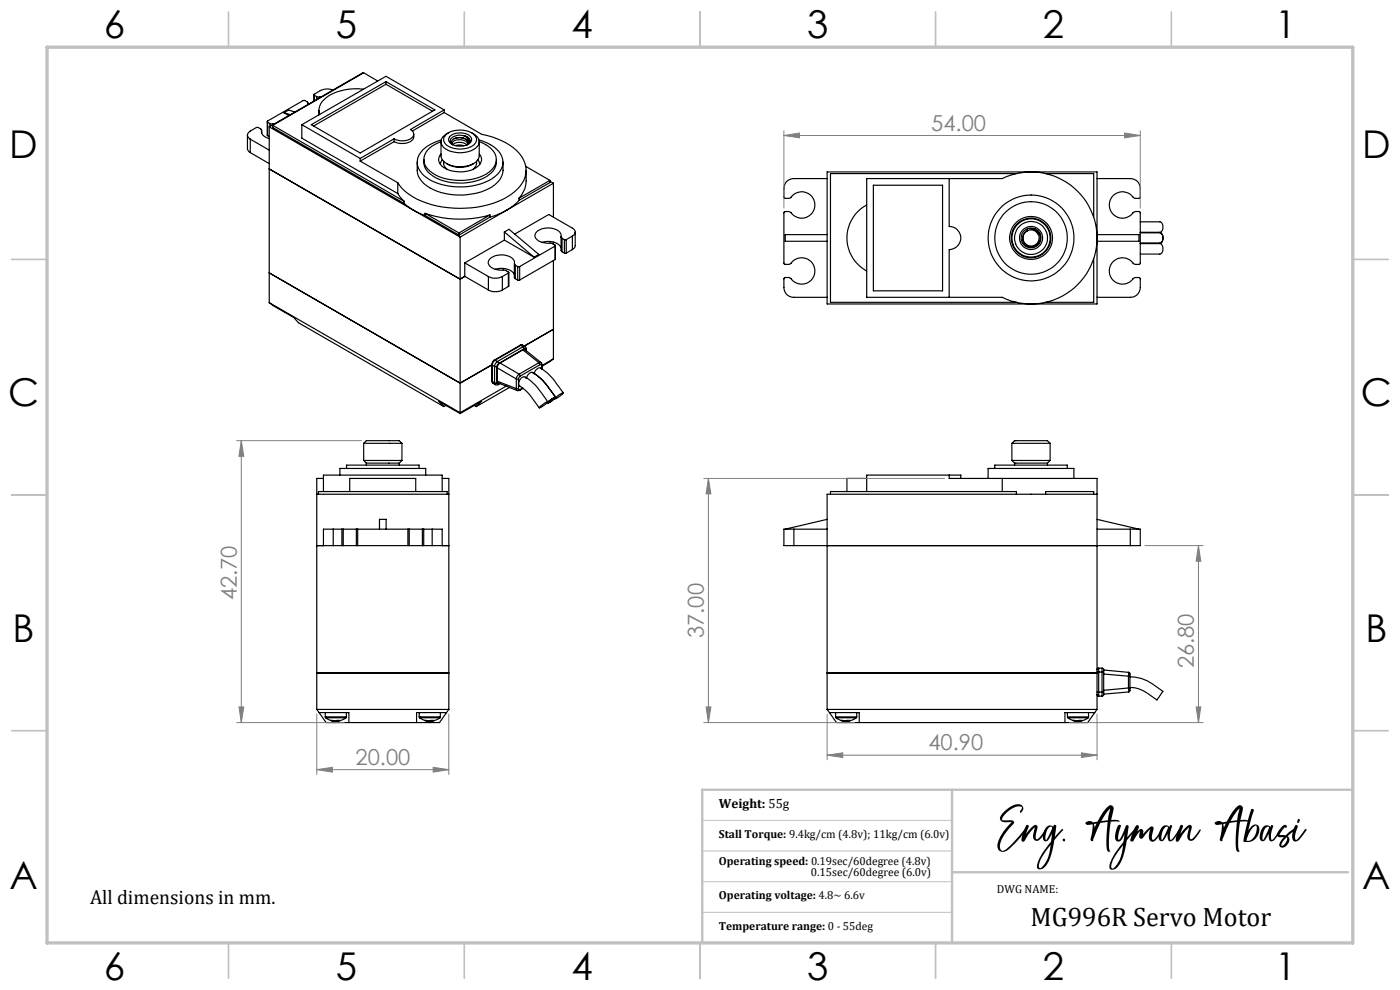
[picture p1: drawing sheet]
<svg xmlns="http://www.w3.org/2000/svg" width="297mm" height="210mm" viewBox="0 0 297 210" stroke-linecap="round" stroke-linejoin="round" font-family="sans-serif">
<g fill="none" stroke="#000" stroke-width=".25">
<path d="M70.7 19.1a3.3 3.3 0 0 0-2.8 .1l-1.3 .8 .1 .2M77 15.5h-.1l-19.8 11.4M77.1 18.9a10.9 10.9 0 0 0-8.3 2.2 3 3 0 0 0-1 3.2M80.1 17.2l-2.9-1.8-19.3 11.2M81.9 17.9l9.9 5.7M81.9 17.9l-15.4 8.8M81.9 17.3v.6M52.5 28.7v2.8l.2 .5 .4 .4M53.1 29.5l4 2.3M53.1 29.5v2.9M53.1 32.4l4 2.3M55.5 27.6v.6"/>
<path d="M56.7 25.8l.1 3M56.8 25.9l.5 .3M56.8 25.9v2.9M56.8 28.8l.3 .2M57.1 29.4a1.66 1.66 0 0 1-1.6-1.8l-.1-.2-.9-.4-1.4 .8a.92 .92 0 0 0-.6 .9 .92 .92 0 0 0 .6 .8M57.1 35.8l40.5 23.4 1-.6M57.1 26.9v37.3M57.1 26.9l40.5 23.4M57.3 26.2l.6 .1M57.3 26.2v.6M57.9 26.6v.4l27.9 16.2M57.9 26.6l27.9 16.1"/>
<path d="M57.9 26.3v.2M57.9 26.3h.3M60.2 23.9l1.1 .6M60.2 23.9l1.4 .4M62.6 23.8l-1.4-.5-1 .6M64 26.4v2.9l20.4 11.8M64 26.4l12.4 7.2M65.4 22.1l-.2-.5-.8-.3-7.6 4.4v.2M66 26.4l15.9-9.1 10.4 6-15.9 9.1zM66.6 20.1v1.3M66.7 20.2l.5 .3M66.7 20.2v1.2"/>
<path d="M67.2 20.5l.6 .1M67.2 20.5v.6M67.7 23.4v1M67.8 20.6h.3M67.8 20.6v.2M76.4 34.2l8 4.6M76.4 33.6v.6M83.6 30l-7.2 4.2M83.6 29.4l-7.2 4.2M83.6 29.4v.6M84.4 38.8v2.3M87.8 28.5a1.66 1.66 0 0 1-1.8 1.9h-1.5l-.9-.4"/>
<path d="M88.5 34.4a4.7 4.7 0 0 0 1.4 4.5 13.4 13.4 0 0 0 13 1.5 5.2 5.2 0 0 0 3.8-6M89.9 33.8a3.4 3.4 0 0 0 2 3.6 11.7 11.7 0 0 0 11.9-.4 3.4 3.4 0 0 0 1.5-3.2M91.2 31.4l.5-.4 1.9-1v3a2.72 2.72 0 0 0 2.6 2.2 5.2 5.2 0 0 0 5.3-1.4l.2-.8v-3a4.9 4.9 0 0 1 3.6 3.5 3.9 3.9 0 0 1-2.7 3.7 12.1 12.1 0 0 1-10.7-.4 3.2 3.2 0 0 1-1.6-4.5zM93.6 32.7a1.79 1.79 0 0 0 .6 2.9 6.5 6.5 0 0 0 7.5-.6 1.62 1.62 0 0 0 0-2.3M93.6 29.7a7.2 7.2 0 0 0-4.9 3.7 3.8 3.8 0 0 0 1.8 4.3 13.7 13.7 0 0 0 14.5-.2 3.6 3.6 0 0 0-.3-6.4l-1.4-.8-1.7-.6M93.8 33.9l-.4 .9M94.1 34.2a1.67 1.67 0 0 0 .9 1.8M94.2 23.9l8 4.6a13.1 13.1 0 0 1 8.5 4.8 5.4 5.4 0 0 1-1.6 7.4 19.3 19.3 0 0 1-14 3.4 15.5 15.5 0 0 1-10.3-4.7l-.4-.6M94.2 23.3l-7.1 4.2a1.08 1.08 0 0 1 .7 1.1 1.08 1.08 0 0 1-.9 1l-.9 .2-1.1 .1-1.3-.5M94.2 23.9l-6.7 3.9M94.2 23.3l-12.3-7.1-17.9 10.2M94.2 23.3v.6"/>
<path d="M94.7 28.5a5 5 0 0 1 6 .2 1.55 1.55 0 0 1-1 2.5 5.1 5.1 0 0 1-5.2-.7 1.34 1.34 0 0 1 .2-2zM94.7 34.7a5.5 5.5 0 0 0 5.8 0M95.1 28.2a1.91 1.91 0 0 0-1.2 2.8 5.5 5.5 0 0 0 7.6-.2 1.95 1.95 0 0 0-1.4-2.6M95.6 28.8a3.3 3.3 0 0 1 4.4 .5 1.3 1.3 0 0 1-1.2 1.5 3.1 3.1 0 0 1-3.6-.9 1.05 1.05 0 0 1 .4-1.1zM96 30.7a2.37 2.37 0 0 1 3 .1M96.6 30.9a2.43 2.43 0 0 1 1.8 0M98.1 29.2a1.1 1.1 0 0 1 1.2 1.3M98.1 29.2a1.75 1.75 0 0 0-2.4 1l.4 .5M98.1 29.2a1.36 1.36 0 0 1 1.2 1.1M98.4 28.8l.7 .2 .5 .4M98.4 28.8a1.23 1.23 0 0 1 .9 1.7M98.4 28.8l.7 .3 .5 .4 .1 .4"/>
<path d="M98.4 29.3l-.8-.1-1.3 .2M98.4 28.8a2.5 2.5 0 0 0-2.9 .9 .92 .92 0 0 0 .5 1M99.2 30.4v.1M99.3 30.5l-.2 .2M99.3 30.5a2.25 2.25 0 0 0-3.3-.4l-.1 .5M99.6 29.4a.86 .86 0 0 1-.4 1.3 .94 .94 0 0 0 .4-1.3zM101.1 34.2l-.1 .9-.7 .9M101.4 33.9l.4 .9M111.5 35.3l5.2 3M111.6 36.1a7.4 7.4 0 0 1-1 5.3l-.5 .6M116.7 38.3v.4l-6.6 3.8M116.7 38.4l.7 .5"/>
<path d="M116.7 38.3l-6.6 3.7M117.4 38.9v7.2M117.4 38.9l-9.9 5.7M175.5 37.9h-7.1a2.05 2.05 0 0 0-2.1 2.1v2h1.2a2.93 2.93 0 0 1 2.9-1.2 2.93 2.93 0 0 1 2.4 2 2.85 2.85 0 0 1-1.7 3.3 2.85 2.85 0 0 1-3.5-1.1l-1-.1-.3 .2v10.8l.2 .2 1-.1a2.99 2.99 0 0 1 4.9 0 2.83 2.83 0 0 1-.9 3.9 2.83 2.83 0 0 1-3.9-1h-1.1l-.2 .3a4.1 4.1 0 0 0 .4 3 2.08 2.08 0 0 0 1.7 .9h7.1M175.5 36.5h57.2v28h-57.2zM183.9 37.9h28.7a14 14 0 0 1 20.1 12.6 14 14 0 0 1-20.1 12.6h-28.7zM185.3 39.3h14.7v22.4h-14.7zM201.4 37.9v10.1a2.45 2.45 0 0 1 2.4 2.5 2.45 2.45 0 0 1-2.4 2.4v10.2M215.6 36.8h-39.4v27.3h39.4M221.8 36.8h10.2v9.3M232.7 37.9h7.1a2.05 2.05 0 0 1 2.1 2.1v2h-1.2a2.93 2.93 0 0 0-2.9-1.2 2.93 2.93 0 0 0-2.4 2 2.85 2.85 0 0 0 1.7 3.3 2.85 2.85 0 0 0 3.5-1.1l1-.1 .3 .2v10.8l-.2 .2-1-.1a2.99 2.99 0 0 0-4.9 0 2.83 2.83 0 0 0 .9 3.9 2.83 2.83 0 0 0 3.9-1h1.1l.2 .3a4.1 4.1 0 0 1-.4 3 2.08 2.08 0 0 1-1.7 .9h-7.1M57.1 57.9l40.5 23.4 6.8-3.9"/>
<path d="M84.4 41.1l1.4 1.6M85.8 43.2a12.8 12.8 0 0 0 4.4 2.5M85.8 42.7v.5M90.2 45.3a23 23 0 0 0 13.7 .3M90.2 45.3v.4M90.2 45.7l7.2 4.2M90.2 45.3l7.2 4.1M97.4 49.4v.5M97.6 50.3v37.4M98.6 55.8l5 2.9M98.6 55.8v2.8M98.6 58.6l5 2.9"/>
<path d="M103.6 58.7a3.3 3.3 0 0 0 3 0M103.6 58.7v2.8M103.9 45.6v.5M103.9 46.1l-6.5 3.8M103.9 45.6l-6.5 3.8M105.1 57.1a3.3 3.3 0 0 1 4 1.2M106.6 58.7v2.8M107 50.9l-8.4 4.9M107 50.9l6.3 3.7M107 49.2l1-.6 6.3 5.4-1 .6M107 49.2v1.7M107 49.2l6.3 5.4"/>
<path d="M107.5 44.6l-2.1 1-1.5 .5M107.5 44.6l-9.9 5.7M107.8 57.9l-1.2 .8M107.8 57.9v2.9M108 57.8l-.2 3M109.1 56v2.8l.2 .3M109.2 49.7l7.2-4.2 5 2.9a.9 .9 0 0 1 .6 .8 .9 .9 0 0 1-.6 .9M109.3 56.3l-.2-.3a1.54 1.54 0 0 0-1.4-1.7 3.2 3.2 0 0 0-4.1 1.3 1.9 1.9 0 0 0 2.1 1.6l1.5 .1 .7 .4-.1 .2M109.3 56.3l.5 .2M109.3 56.3v2.8M109.3 59.1l.5 .3M109.8 56.5h.4"/>
<path d="M109.8 59.4h.4M109.8 56.5v2.9M110.1 42.5l-.8 .8-1.8 1.3M110.1 42v.5M110.2 56.5v2.9M115 51.4a3.3 3.3 0 0 1 4 1.2M117.4 51.4v.4M117.4 55.3v20.8M117.8 52.2l-7.6 4.3M117.8 52.2v2.9M117.8 55.1l-7.6 4.3M117.8 52.1v3"/>
<path d="M119 50.3v2.9l.2 .2M119.2 50.5l-.1-.2a1.54 1.54 0 0 0-1.4-1.7 3.7 3.7 0 0 0-4.1 .9 1.27 1.27 0 0 0 .9 1.8l1.1 .2 1.5 .1 .7 .4v.2M119.2 50.5l.5 .3M119.2 50.5v2.9M119.2 53.4l.5 .3M119.7 50.8h.4M119.7 53.7h.4M119.7 50.8v2.9M120.1 50.8v2.9M121.4 50.1l-1.3 .7M121.4 50.1v2.8M121.4 52.9l-1.3 .8"/>
<path d="M122 49.2v3.1l-.6 .6M175.5 49.8h-8.9v1.4h8.9M183.9 43.5a7.9 7.9 0 0 0 0 14M217.7 49.1a1.72 1.72 0 0 0-.4 2.4 1.72 1.72 0 0 0 2.4 .4 1.72 1.72 0 0 0 .5-2.3M217.9 48.5l.6-.1 1 .1M217.9 48.5a2.1 2.1 0 0 0-.8 3.2 2.1 2.1 0 0 0 3.3 0 2.1 2.1 0 0 0-.9-3.2M217.9 48.5a1.96 1.96 0 0 1 2.3 1.1M217.9 49l-.1 .1M219.5 48.5a1.96 1.96 0 0 1 .7 3.3 1.96 1.96 0 0 1-3.2-.9 1.79 1.79 0 0 1 1.1-2 1.79 1.79 0 0 1 2.1 .7M220 49.3l.2 .3M232 54.8v9.3h-10.2M232.7 49.8h8.9v1.4h-8.9"/>
<path d="M241.9 49.3h4.2a1.32 1.32 0 0 1 0 2.3h-4.2M241.9 47.1h4.2a1.29 1.29 0 0 1 0 2.2h-4.2M241.9 51.7h4.2a1.29 1.29 0 0 1 0 2.2h-4.2M57.1 64.2l40.5 23.4 9.8-5.7M57.1 64.2l.7 .6 4.5 2.5 1 1.2 30.9 17.7M103.6 61.5a3.3 3.3 0 0 0 3 0M104.4 77.3v.1M104.4 77.3v3.5M104.4 77.4l.5 .3M104.4 77.4v3.5M104.8 76.4l-.3 .3-.1 .6M104.8 76.4h.2"/>
<path d="M104.9 77.7h.5M104.9 77.7v3.5M105 76.4l-.4 .5-.2 .5M105 76.4l.5 .3M105.4 77.7v3.5M105.5 78l4 2.4M105.5 78v2.8M105.5 76.7l-.4 .4-.2 .6M105.5 76.7l.3 .4M105.8 77.1l-.4 .6M106.1 77l-.4 .3-.2 .7M106.1 77l4 2.4"/>
<path d="M107.8 60.8l-1.2 .7M110.1 79.4l-.4 .4-.2 .6M110.1 79.4l.2 .4M110.3 73.3h.2M110.3 73.3l-5.5 3.1M110.3 79.8l-.3 .6M110.5 73.3l-5.5 3.1M110.5 73.3l.5 .2M110.9 73.2l-.6 .1M110.9 73.2l-.4 .1M110.9 73.2l.5 .3M110.9 74.2h.5l3.4 2.7"/>
<path d="M110.9 74.2l-4.8 2.8M110.9 74.2l3.4 2.7M111 73.5a.45 .45 0 0 1 .5 .1 .45 .45 0 0 1 .2 .4M111 73.5l.2 .5M111 73.5l-5.5 3.2M111.2 74h.3v.2M111.2 74l-5.4 3.1M111.5 74.2v.2M111.7 74l-.2 .2M111.7 74v.4M113.1 79a15.5 15.5 0 0 1 4.8 5.3M114.3 76.9l.2 .5"/>
<path d="M114.3 76.9h.5M114.3 76.9l-4.2 2.5M114.5 77.4l.3-.1 .1 .2M114.5 77.4l-4.2 2.4M114.7 78.1a1.6 1.6 0 0 0-1.5 1.2 .7 .7 0 0 0-.7-.3 .7 .7 0 0 0-.5 .5l-.4 .7M114.7 78.1a13.1 13.1 0 0 1 4 4.2l.8 1M114.8 76.9l.2 .5M114.9 77.5v.7M115 77.4l-.1 .1M115 77.4v.9M117.4 69.8l-6.2 3.6M117.4 76.1l-2.4 1.4"/>
<path d="M117.4 76.1l-2.4 1.6M73.5 99.4v-.7h15.4v.7M77.2 97.7h8.1M77.2 94h8.1M77.2 94l.5-.5h7l.6 .5M77.2 94v3.7M77.2 97.7l.5 .5M77.7 98.2h7M77.7 98.2v.5M84.7 98.2v.5M85.3 94v3.7M85.3 97.7l-.6 .5"/>
<path d="M94.2 86.2l-1.1-1 4.5 2.5M94.6 86l-.4 .2M100.6 86l.4 .2M101 86.2l1.1-1-4.5 2.5M104.4 80.8l.2 .5M104.4 80.8v.1M104.4 80.9l.2 .4M104.4 80.9l.5 .3M104.6 81.3l.5 .3M104.9 81.2h.5M104.9 81.2l.2 .4M105.1 81.6h.6"/>
<path d="M105.4 81.2l.1 .2h.3M105.5 80.8l.2 .4 4 1.7-.2-.5M105.5 80.8l4 1.6M105.8 81.4l-.1 .2M105.9 81.3l-.1 .1M106 81.4l-.3 .2M108.1 82.2l-7.1 4M109.5 80.4h.5M109.5 82.4h.5M109.5 80.4v2M110 82.4l.1 .2h.2M110 80.4v2"/>
<path d="M110.2 81.9l1.7 1.3 2.5 3.3M110.3 82.8h-.5M110.3 82.6v.2M110.9 82.3l-.6 .3M111 82.4l-.7 .4M111.4 80a11.6 11.6 0 0 1 4 4.1l.8 1.1M111.5 80.2a.69 .69 0 0 0-.6-.3 .69 .69 0 0 0-.6 .6l-.3 .9 .3 .5M114.5 86.3l1.2-.9 .5-.2-.8 .8-1 .5zM116.1 85.4l1-.8 .8-.3-1.1 1-.8 .3zM117.6 84.6h.1M117.7 84.6l.8-.8 1-.5-1.1 1zM211 99.4v-.7h15.4v.7"/>
<path d="M214.7 97.7h8.1M214.7 94h8.1M214.7 94l.5-.5h7l.6 .5M214.7 94v3.7M214.7 97.7l.5 .5M215.2 98.2h7M215.2 98.2v.5M222.2 98.2v.5M222.8 94v3.7M222.8 97.7l-.6 .5M67.2 115.7h1.4M67.2 104.8h28"/>
<path d="M67.6 104.8v-.5h27.3v.5M68.6 115.7h2.1M68.6 101.5h-1.4v49M68.6 104.3v-3.5h25.2v3.5M70.7 112.2h-2.1v3.5M70.7 115.7h1.8M70.7 112.2h1.8M70.7 112.2v3.5M72.1 100.8v-1.4h18.2v1.4M72.5 112.2h.3M72.5 115.7h.3M72.5 112.2v3.5"/>
<path d="M72.8 112.2h2.8M72.8 115.7h2.8M72.8 112.2v3.5M74.2 104.3v-2.8h14v2.8M75.6 112.2h.3M75.6 115.7h.3M75.6 112.2v3.5M75.9 115.7h10.6M75.9 112.2h10.6M75.9 112.2v3.5M80.5 112.2v-2h1.4v2M86.5 112.2h.3"/>
<path d="M86.5 115.7h.3M86.5 112.2v3.5M86.8 112.2h2.8M86.8 115.7h2.8M86.8 112.2v3.5M89.6 112.2h.3M89.6 115.7h.3M89.6 112.2v3.5M89.9 115.7h1.8M89.9 112.2h1.8M89.9 112.2v3.5M91.7 112.2h2.1v3.5"/>
<path d="M91.7 115.7h2.1M91.7 112.2v3.5M93.8 101.5h1.4v49M93.8 115.7h1.4M168.4 112.2h-2.1v3.5h2.1M168.4 115.7h71.4M168.4 112.2v3.5M168.4 112.2h7.1M175.5 110.2l-8.9 2M176.2 104.8v-.5h39.4v.5M183.9 101.5h-4.2v2.8M201.4 100.8h2.4v.7"/>
<path d="M201.4 100.8v.7h11.2M201.4 100.8h-17.5v3.5M209.6 101.5v-2.1h18.2v2.1M212.6 101.5h20.1v49M212.6 101.5v2.8M221.8 104.8v-.5h10.2v.5M232.7 104.8h-57.2v45.7M232.7 112.2h7.1M232.7 110.2l8.9 2M239.8 112.2h2.1v3.5h-2.1M239.8 112.2v3.5M67.2 142.8h28"/>
<path d="M67.2 150.5h28M67.2 150.5l.5 .7M67.7 151.2h6.3v2.1M67.7 151.2l1.5 2.1h2M69 152.1l.1 .2M69 152.1h4.5M69 151.2v.9M69.1 152.3l1.5 .6M69.1 152.3h4.3M70.7 153l-.5-.2 .8 .2 1-.2-.2 .2M70.7 152.9v.1M71.2 153.3h2.8"/>
<path d="M71.3 153l-.1 .3M71.3 153h.2M71.3 152.9v.1M71.5 152.8v.2M71.8 152.9l-.3 .1M71.8 152.8v.2M73.4 152.3l-.7 .4-.9 .3M73.5 152.1l-.1 .2M73.5 151.2v.9M74 153.3h14.4M88.4 153.3h2.8M88.9 152.1l.1 .2"/>
<path d="M88.9 152.1h4.5M88.9 151.2v.9M89 152.3l1.5 .6M89 152.3h4.3M90.6 152.9v.1M90.7 152.9l-.1 .1M91.2 153v.3M91.2 153h.2M91.2 152.9v.1M91.4 152.8h.6l-.3 .2M91.4 152.8l-.3 .2-1-.2 .5 .2M91.4 152.8v.2"/>
<path d="M91.7 152.8v.2M91.7 152.9l-.3 .1M93.3 152.3l-.7 .4-.9 .3M93.4 152.1l-.1 .2M93.4 151.2v.9M94.7 151.2h-6.3v2.1M94.7 151.2l-1.5 2.1h-2M95.2 150.5l-.5 .7M175.5 142.8h57.2M175.5 150.5h57.2M175.5 150.5l.5 .7M176 151.2h6.3v2.1"/>
<path d="M176 151.2l1.4 2.1h2.1M177.3 152.1v.2M177.3 152.1h4.5M177.3 151.2v.9M177.3 152.3l1.5 .6M177.3 152.3h4.3M178.9 153l-.5-.2 .8 .2 1.1-.2-.3 .2M178.9 153h.1M178.9 152.9v.1M179.5 153.3h2.8M179.6 153l-.1 .3M179.6 153h.1"/>
<path d="M179.6 152.9v.1M179.7 152.8v.2M180 152.9l-.3 .1M180 152.8v.2M181.6 152.3l-.7 .4-.9 .3M181.8 152.1l-.2 .2M181.8 151.2v.9M182.3 153.3h43.6M225.9 153.3h2.8M226.4 152.1l.2 .2M226.4 152.1h4.5M226.4 151.2v.9"/>
<path d="M226.6 152.3l1.4 .6M226.6 152.3h4.3M228.1 153l-.5-.2 .9 .2 1-.2-.3 .2M228.1 153h.1M228.1 152.9v.1M228.7 153v.3M228.7 153h.3M228.8 152.9l-.1 .1M229 152.8v.2M229.2 152.9l-.2 .1M229.2 152.8v.2M230.5 142.8h.1"/>
<path d="M230.9 152.3l-.7 .4-1 .3M230.9 152.1v.2M230.9 151.2v.9M231.5 142.8h.1M232.2 151.2h-6.3v2.1M232.2 151.2l-1.4 2.1h-2.1M232.7 146.8h.4M232.7 142.5h.4M232.7 147.3l.2 .3 .2 .1M232.7 150.5l-.5 .7M233.1 146.8v.9M233.1 141.7v.8"/>
<path d="M233.1 141.7l-.2 .1-.2 .3M233.1 142.5v4.3M233.1 146.8h.7M233.1 147.7h.7M233.1 142.5h.7M233.1 141.7h.7M233.8 146.8v.9M233.8 141.7v.8M233.8 141.7a.6 .6 0 0 1 .3 .8M233.8 142.5h.3M233.8 146.8h.3M233.8 142.5v4.3"/>
<path d="M234.1 146.8v.6l-.3 .3M234.1 142.5v4.3M234.1 143l5.3 .4M234.1 142.1l5.3 .5M239.4 142.6v.8M239.4 145.9v.9M239.4 145.9h.3M239.4 143.4h.3M239.4 142.6l.3 .2v.6M239.4 143.4v2.5M239.4 145.9l-5.3 .5M239.4 146.8l-5.3 .4"/>
<path d="M239.7 143.6a9.1 9.1 0 0 1 6.3 2.5l.7 .6-1.2 1.7-1-.6a7 7 0 0 0-4.8-2M239.7 145.9v.7l-.3 .2M239.7 143.4v2.5"/>
<circle cx="218.7" cy="50.5" r="4.1"/>
<circle cx="218.7" cy="50.5" r="3.5"/>
<circle cx="218.7" cy="50.5" r="4.5"/>
<circle cx="218.7" cy="50.5" r="2.45"/>
<circle cx="218.7" cy="50.5" r="7.7"/>
<circle cx="218.7" cy="50.5" r="9.1"/>
<circle cx="218.7" cy="50.5" r="4.2"/>
</g>
<g fill="none" stroke="#808080" stroke-width=".21">
<path d="M166.3 28.7l3.3-.5v1zM166.3 27.7v16.5M166.3 28.7h75.6M238.6 28.2l3.3 .5-3.3 .5zM241.9 27.7v16.5M50.2 93.5h26.5M51.2 93.5v59.8M51.2 93.5l.5 3.3h-1zM149.3 101.5h51.1M150.3 101.5l.5 3.3h-1zM150.3 101.5v51.8M242.9 115.7h12.3"/>
<path d="M254.2 115.7v37.6M254.2 115.7l.5 3.4h-.9zM50.2 153.3h22.8M50.7 150h1l-.5 3.3zM67.2 151.5v12.8M95.2 151.5v12.8M149.3 153.3h32M149.8 150h1l-.5 3.3zM175.5 151.5v9.7M226.9 153.3h28.3M229.4 159.7l3.3 .5-3.3 .5zM232.7 151.5v9.7"/>
<path d="M253.8 150h.9l-.5 3.3zM67.2 163.3l3.3-.5v1zM67.2 163.3h28M91.9 162.8l3.3 .5-3.3 .5zM175.5 160.2l3.3-.5v1zM175.5 160.2h57.2"/>
</g>
<path d="M202 185v15.1" fill="none" stroke="#000" stroke-width=".21"/>
<path d="M149 174h53M202 178.5v6.5M149 193.5h53v6.5M149 180.5h53M149 187h53" fill="none" stroke="#c0c0c0" stroke-width=".21"/>
<g fill="none" stroke="#c0c0c0" stroke-width=".35">
<path d="M48.5 2.5v7.5M98.5 2.5v7.5M148.5 2.5v7.5M198.5 2.5v7.5M248.5 2.5v7.5M2.5 55h7.5M287 55h7.5M2.5 105h7.5M287 105h7.5M2.5 155h7.5M287 155h7.5M48.5 200v7.5"/>
<path d="M98.5 200v7.5M148.5 200v7.5M198.5 200v7.5M248.5 200v7.5"/>
</g>
<path d="M202 167.5v32.5M287 167.5h-138v32.5M202 185h84" fill="none" stroke="#c0c0c0" stroke-width=".5"/>
<path d="M10 10h277v190h-277z" fill="none" stroke="#c0c0c0" stroke-width=".7"/>
<g fill="#808080">
<path d="M229.4 159.7l3.3 .5-3.3 .5zM175.5 160.2l3.3-.5v1z"/>
<path d="M67.2 163.3l3.3-.5v1zM91.9 162.8l3.3 .5-3.3 .5z"/>
<path d="M238.6 28.2l3.3 .5-3.3 .5zM166.3 28.7l3.3-.5v1z"/>
<path d="M254.2 115.7l.5 3.4h-.9zM253.8 150h.9l-.5 3.3zM150.3 101.5l.5 3.3h-1zM149.8 150h1l-.5 3.3zM51.2 93.5l.5 3.3h-1zM50.7 150h1l-.5 3.3z"/>
</g>
<text font-size="12.7" x="211.5" y="180.3">Eng. Ayman Abasi</text>
<g font-size="8.1">
<text x="22" y="8">6</text>
<text x="71.2" y="8">5</text>
<text x="121.2" y="8">4</text>
<text x="171.3" y="8">3</text>
<text x="221.3" y="8">2</text>
<text x="270.5" y="8">1</text>
<text x="2" y="33.6">D</text>
<text x="289" y="33.6">D</text>
<text x="1.7" y="86.1">C</text>
<text x="288.7" y="86.1">C</text>
<text x="2.7" y="136.1">B</text>
<text x="289.7" y="136.1">B</text>
<text x="2" y="188.6">A</text>
<text x="289" y="188.6">A</text>
<text x="22" y="208">6</text>
<text x="71.2" y="208">5</text>
<text x="121.2" y="208">4</text>
<text x="171.3" y="208">3</text>
<text x="221.3" y="208">2</text>
<text x="270.5" y="208">1</text>
</g>
<text font-size="5.6" x="218.6" y="196.4">MG996R Servo Motor</text>
<g font-size="4.7" fill="#808080">
<text x="197.5" y="27.7">54.00</text>
<text x="50.2" y="127.3" transform="rotate(-90 50.2 127.3)">42.70</text>
<text x="149.3" y="135.3" transform="rotate(-90 149.3 135.3)">37.00</text>
<text x="253.3" y="141.8" transform="rotate(-90 253.3 141.8)">26.80</text>
<text x="197" y="159.2">40.90</text>
<text x="75.4" y="162.2">20.00</text>
</g>
<text font-size="4.2" x="19.1" y="191.8">All dimensions in mm.</text>
<text font-size="2.8" x="152.5" y="171.4">Weight: 55g</text>
<g font-size="2.5">
<text x="152.5" y="177.7">Stall Torque: 9.4kg/cm (4.8v); 11kg/cm (6.0v)</text>
<text x="152.5" y="183.4">Operating speed: 0.19sec/60degree (4.8v)</text>
<text x="172" y="185.9">0.15sec/60degree (6.0v)</text>
<text x="152.5" y="190.7">Operating voltage: 4.8~ 6.6v</text>
<text x="211.5" y="189.4">DWG NAME:</text>
<text x="152.5" y="197.3">Temperature range: 0 - 55deg</text>
</g>
</svg>
